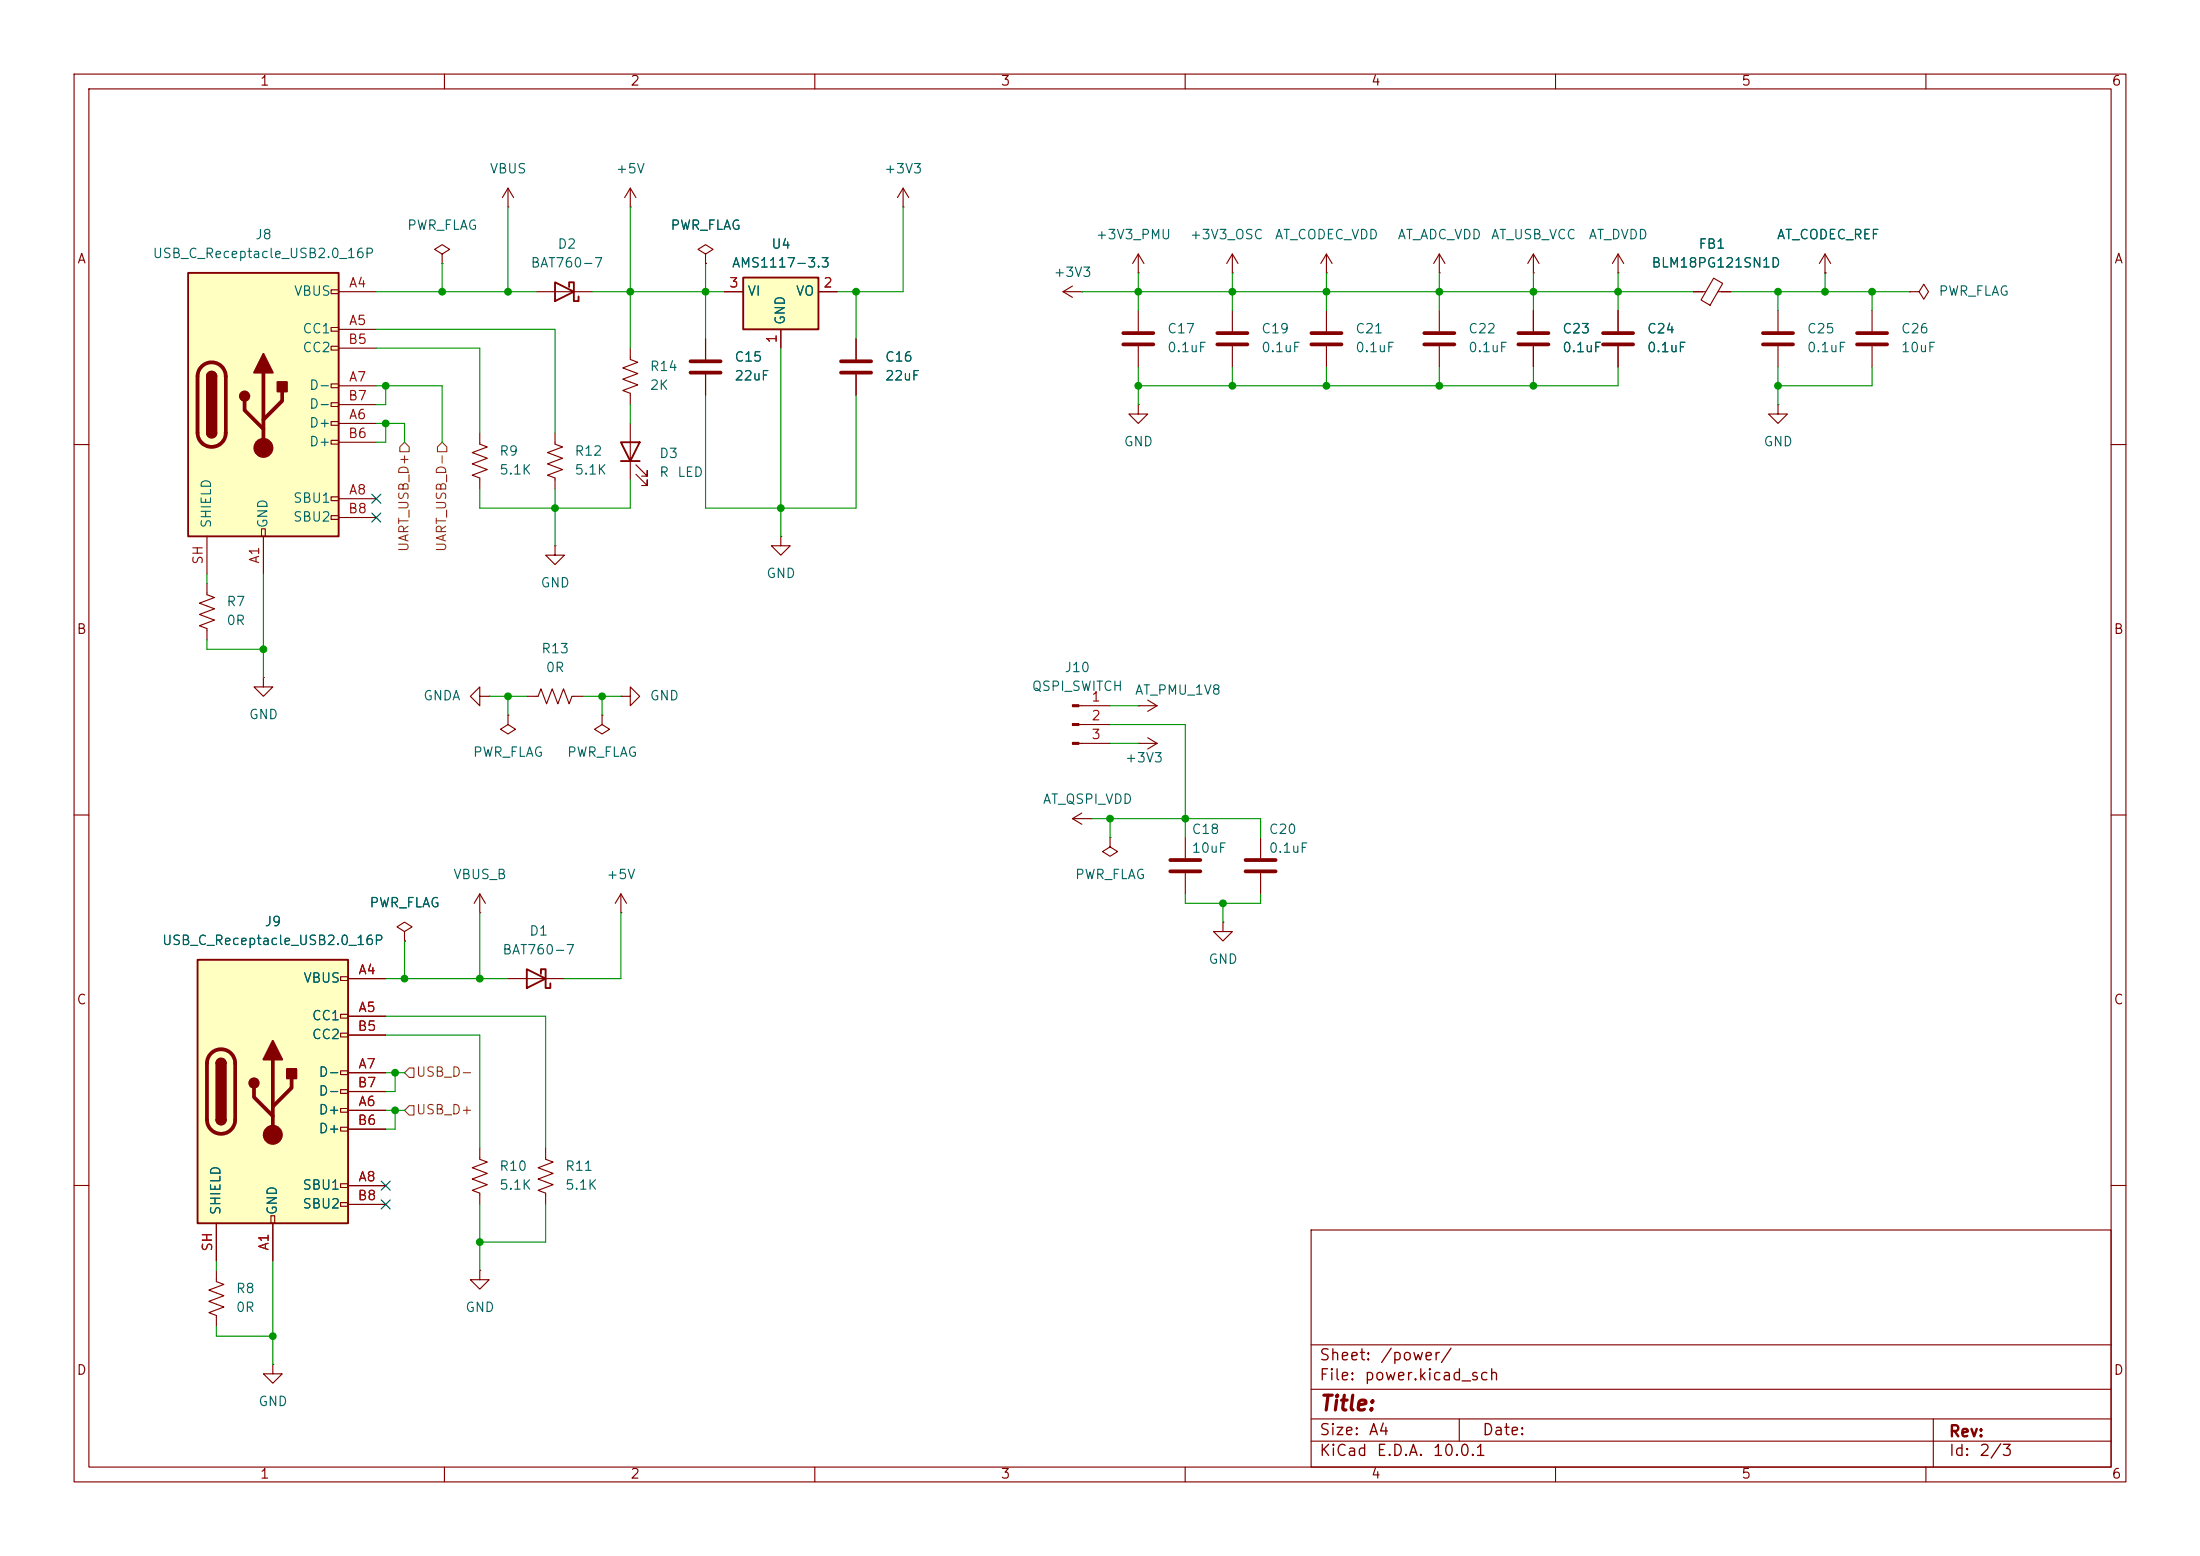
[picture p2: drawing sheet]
<svg xmlns="http://www.w3.org/2000/svg" width="297mm" height="210mm" viewBox="0 0 297 210" stroke-linecap="round" stroke-linejoin="round" font-family="sans-serif">
<g fill="none" stroke="#840000" stroke-width=".15">
<path d="M10 10h277v190h-277zM12 12h273v186h-273zM60 10v2M110 10v2M160 10v2M210 10v2M260 10v2M121.9 27.9h.1M121.9 25.4l-.7 1.3M121.9 25.4l.8 1.3M121.9 25.4v2.5M166.4 36.8h.1"/>
<path d="M166.4 34.3l-.8 1.3M166.4 34.3l.7 1.3M166.4 34.3v2.5M179.1 36.8h.1M179.1 34.3v2.5M179.1 34.3l-.8 1.3M179.1 34.3l.7 1.3M115.6 45.7v2.8M115.6 50.5v2.8M153.7 41.9v2.8M153.7 46.7v2.8M166.4 41.9v2.8"/>
<path d="M166.4 46.7v2.8M179.1 41.9v2.8M179.1 46.7v2.8M10 60h2M27.9 78.7v1.6l1.1 .3-2.1 .8 2.1 .8-2.1 .7 2.1 .8-2.1 .8 1 .3v1.6M285 60h2M35.6 91.4v1.3h1.2l-1.2 1.3-1.3-1.3h1.3M35.6 91.4h.1M64.8 94v-1.3l-1.3 1.3 1.3 1.3v-1.3h1.2M66 94h.1M68.6 96.5v1.3l1 .6-1 .7-1-.7 1-.6M68.6 96.5h.1"/>
<path d="M71.1 94h1.5l.4-1 .8 2 .7-2 .8 2 .8-2 .7 2 .4-1h1.5M145.6 95.3h4.3M145.6 97.8h4.3M153.7 95.3h.1M153.7 95.3h2.5M154.9 94.5l1.3 .8M156.2 95.3l-1.3 .7M10 110h2M145.6 100.3h4.3M285 110h2M54.6 125.7l1-.6-1-.6-1 .6 1 .6v1.3M54.6 127h.1"/>
<path d="M68.6 132.1h7.6M165.1 124.5v1.2h1.3l-1.3 1.3-1.3-1.3h1.3M165.1 124.5h.1M64.8 154.9v1.6l1 .3-2 .8 2 .8-2 .7 2 .8-2 .8 1 .3v1.6M73.7 154.9v1.6l1 .3-2.1 .8 2.1 .8-2.1 .7 2.1 .8-2.1 .8 1.1 .3v1.6M10 160h2M64.8 171.5v1.2h1.2l-1.2 1.3-1.3-1.3h1.3M64.8 171.5h.1M177 166h108v32h-108zM285 160h2M60 198v2M110 198v2"/>
<path d="M160 198v2M177 194.5h108M177 191.5h108M177 187.5h108M177 181.5h108M197 191.5v3M210 198v2M260 198v2M261 191.5v6.5"/>
</g>
<path d="M71.1 130.8l2.6 1.3-2.6 1.3zM73 131.4v-.6h.7v2.6h.6v-.7" fill="none" stroke="#840000" stroke-width=".25"/>
<path d="M113.5 48.8h4.1M113.5 50.3h4.1M151.6 45h4.1M151.6 46.5h4.1M164.3 45h4.1M164.3 46.5h4.1M177 45h4.1M177 46.5h4.1" fill="none" stroke="#840000" stroke-width=".51"/>
<g fill="#840000" stroke="#840000" stroke-width=".15">
<path d="M144.8 95.1h.8v.3h-.8z"/>
<path d="M144.8 97.7h.8v.2h-.8z"/>
<path d="M144.8 100.2h.8v.3h-.8z"/>
</g>
<path d="M26.7 129.5h20.3v35.6h-20.3z" fill="#ffffc2"/>
<g fill="none" stroke="#840000" stroke-width=".15">
<path d="M143.5 39.4l1.3 .7M143.5 39.4h2.5M144.8 38.6l-1.3 .8M146 39.4h.1M74.9 73.7v1.2h1.3l-1.3 1.3-1.2-1.3h1.2M74.9 73.7h.1M149.9 113v1.3l1 .6-1 .7-1.1-.7 1.1-.6M149.9 113h.1M46 131.8h1v.5h-1zM46 136.9h1v.5h-1zM46 139.4h1v.6h-1zM47 132.1h5.1"/>
<path d="M47 137.2h5.1M47 139.7h5.1M46 144.5h1v.5h-1zM46 147.1h1v.5h-1zM46 149.6h1v.5h-1zM46 152.1h1v.6h-1zM46 159.8h1v.5h-1zM47 149.9h5.1M47 144.8h5.1M47 152.4h5.1M47 147.3h5.1M29.2 165.1v5.1"/>
<path d="M36.6 164.1h.5v1h-.5zM36.8 165.1v5.1M46 162.3h1v.5h-1zM47 160h5.1M47 162.6h5.1"/>
</g>
<path d="M26.7 129.5h20.3v35.6h-20.3zM29.2 143.5a.64 .64 0 0 1 .6-.6 .64 .64 0 0 1 .7 .6M29.2 151.1a.64 .64 0 0 0 .6 .7 .64 .64 0 0 0 .7-.7" fill="none" stroke="#840000" stroke-width=".25"/>
<path d="M28.5 142.2a1.9 1.9 0 0 1 2.1-.4 1.9 1.9 0 0 1 1.1 1.7v7.6a1.91 1.91 0 0 1-1.9 1.9 1.91 1.91 0 0 1-1.9-1.9v-7.6a1.9 1.9 0 0 1 .6-1.3zM34.3 146.8v1.3l2.5 2.5M36.8 143v10.2M39.4 145.5v1.3l-2.6 2.6" fill="none" stroke="#840000" stroke-width=".51"/>
<g fill="#840000" stroke="#840000" stroke-width=".25">
<path d="M29.2 143.5h1.3v7.6h-1.3z"/>
<path d="M29.4 143.1a.64 .64 0 0 1 .7-.2 .64 .64 0 0 1 .4 .6h-1.3z"/>
<path d="M29.2 151.1h1.3a.64 .64 0 0 1-.7 .7 .64 .64 0 0 1-.6-.7z"/>
<path d="M36.8 140.5l1.3 2.5h-2.5z"/>
<path d="M38.7 144.3h1.3v1.2h-1.3z"/>
<circle cx="34.3" cy="146.2" r=".63"/>
</g>
<circle cx="36.8" cy="153.2" r="1.27" fill="#840000" stroke="#840000" stroke-width=".15"/>
<path d="M25.4 36.8h20.3v35.6h-20.3z" fill="#ffffc2"/>
<g fill="none" stroke="#840000" stroke-width=".15">
<path d="M44.7 39.1h1v.5h-1zM45.7 39.4h5.1M59.7 34.3l1-.6-1-.7-1 .7 1 .6v1.3M59.7 35.6h.1M68.6 27.9h.1M68.6 25.4l-.8 1.3M68.6 25.4l.7 1.3M68.6 25.4v2.5M153.7 36.8h.1M153.7 34.3l-.8 1.3M153.7 34.3l.7 1.3M153.7 34.3v2.5"/>
<path d="M194.3 36.8h.1M194.3 34.3v2.5M194.3 34.3l-.8 1.3M194.3 34.3l.8 1.3M207 36.8h.1M207 34.3v2.5M207 34.3l-.8 1.3M207 34.3l.8 1.3M218.4 36.8h.1M218.4 34.3l-.7 1.3M218.4 34.3l.8 1.3M218.4 34.3v2.5"/>
<path d="M228.6 39.4h1.7M231.3 37.5l1.3 .8-1.7 2.9-1.3-.7zM231.9 39.4h1.8M246.4 36.8h.1M246.4 34.3l-.8 1.3M246.4 34.3l.7 1.3M246.4 34.3v2.5M257.8 39.4h1.3l.6-1 .6 1-.6 1-.6-1M257.8 39.4h.1M44.7 44.2h1v.5h-1zM44.7 46.7h1v.5h-1zM44.7 51.8h1v.5h-1z"/>
<path d="M44.7 54.4h1v.5h-1zM44.7 56.9h1v.5h-1zM44.7 59.4h1v.5h-1zM45.7 44.5h5.1M45.7 57.2h5.1M45.7 52.1h5.1M45.7 47h5.1M45.7 59.7h5.1M45.7 54.6h5.1M64.8 58.4v1.5l1 .4-2 .8 2 .7-2 .8 2 .8-2 .7 1 .4v1.5M74.9 58.4v1.5l1 .4-2 .8 2 .7-2 .8 2 .8-2 .7 1 .4v1.5M85.1 47v1.5l1 .4-2 .8 2 .7-2 .8 2 .7-2 .8 1 .4v1.5"/>
<path d="M85.1 57.2v7.6M95.2 45.7v2.8M95.2 50.5v2.8M194.3 41.9v2.8M194.3 46.7v2.8M207 41.9v2.8M207 46.7v2.8M218.4 41.9v2.8M218.4 46.7v2.8M240 54.6v1.3h1.3l-1.3 1.3-1.2-1.3h1.2M240 54.6h.1M240 41.9v2.8"/>
<path d="M240 46.7v2.8M252.7 41.9v2.8M252.7 46.7v2.8M27.9 72.4v5.1M35.3 71.4h.5v1h-.5zM35.6 72.4v5.1M44.7 67.1h1v.5h-1zM44.7 69.6h1v.5h-1zM45.7 67.3h5.1M45.7 69.9h5.1M85.9 64l1.5 1.5v-.7v.7h-.8M85.9 62.7l1.5 1.6v-.8v.8h-.8"/>
<path d="M105.4 72.4v1.3h1.3l-1.3 1.2-1.3-1.2h1.3M105.4 72.4h.1M81.3 96.5v1.3l1 .6-1 .7-1-.7 1-.6M81.3 96.5h.1M83.8 94h1.3v-1.3l1.3 1.3-1.3 1.3v-1.3M83.8 94h.1M144.8 110.5l1.2 .8M144.8 110.5h2.5M146 109.7l-1.2 .8M147.3 110.5h.1M64.8 123.2h.1M64.8 120.7l-.8 1.2"/>
<path d="M64.8 120.7l.7 1.2M64.8 120.7v2.5M83.8 123.2h.1M83.8 120.7l-.7 1.2M83.8 120.7l.8 1.2M83.8 120.7v2.5M29.2 171.5v1.5l1 .4-2 .7 2 .8-2 .7 2 .8-2 .8 1 .3v1.6M36.8 184.2v1.2h1.3l-1.3 1.3-1.2-1.3h1.2M36.8 184.2h.1"/>
</g>
<path d="M25.4 36.8h20.3v35.6h-20.3zM27.9 50.8a.64 .64 0 0 1 .7-.6 .64 .64 0 0 1 .6 .6M27.9 58.4a.64 .64 0 0 0 .7 .7 .64 .64 0 0 0 .6-.7M83.8 59.7h2.6l-1.3 2.5zM83.8 62.2h2.6" fill="none" stroke="#840000" stroke-width=".25"/>
<g fill="none" stroke="#840000" stroke-width=".51">
<path d="M27.2 49.5a1.9 1.9 0 0 1 2.1-.5 1.9 1.9 0 0 1 1.2 1.8v7.6a1.91 1.91 0 0 1-1.9 1.9 1.91 1.91 0 0 1-1.9-1.9v-7.6a1.9 1.9 0 0 1 .5-1.3zM33 54.1v1.3l2.6 2.5M35.6 50.3v10.2M38.1 52.8v1.3l-2.5 2.5M93.2 48.8h4.1M93.2 50.3h4.1M192.3 45h4M192.3 46.5h4M205 45h4M205 46.5h4M216.4 45h4.1M216.4 46.5h4.1"/>
<path d="M238 45h4.1M238 46.5h4.1M250.7 45h4.1M250.7 46.5h4.1"/>
</g>
<g fill="#840000" stroke="#840000" stroke-width=".25">
<path d="M27.9 50.8h1.3v7.6h-1.3z"/>
<path d="M28.1 50.4a.64 .64 0 0 1 .7-.2 .64 .64 0 0 1 .4 .6h-1.3z"/>
<path d="M27.9 58.4h1.3a.64 .64 0 0 1-.6 .7 .64 .64 0 0 1-.7-.7z"/>
<path d="M35.6 47.8l1.2 2.5h-2.5z"/>
<path d="M37.5 51.6h1.2v1.2h-1.2z"/>
<circle cx="33" cy="53.5" r=".63"/>
</g>
<circle cx="35.6" cy="60.5" r="1.27" fill="#840000" stroke="#840000" stroke-width=".15"/>
<path d="M100.3 37.5h10.2v7h-10.2z" fill="#ffffc2"/>
<path d="M74.9 38.1l2.6 1.3-2.6 1.2zM76.8 38.7v-.6h.7v2.5h.6v-.6M100.3 37.5h10.2v7h-10.2z" fill="none" stroke="#840000" stroke-width=".25"/>
<g fill="none" stroke="#840000" stroke-width=".15">
<path d="M72.4 39.4h7.6M85.1 27.9h.1M85.1 25.4l-.8 1.3M85.1 25.4l.8 1.3M85.1 25.4v2.5M95.2 34.3l1.1-.6-1.1-.7-1 .7 1 .6v1.3M95.2 35.6h.1M97.8 39.4h2.5M110.5 39.4h2.5M228.6 39.4h1.3M232.4 39.4h1.3M246.4 36.8h.1"/>
<path d="M95.2 45.7v2.8M95.2 50.5v2.8M105.4 44.5v2.5M115.6 45.7v2.8M115.6 50.5v2.8M153.7 54.6v1.3h1.2l-1.2 1.3-1.3-1.3h1.3M153.7 54.6h.1M207 41.9v2.8M207 46.7v2.8M218.4 41.9v2.8M218.4 46.7v2.8M154.9 99.6l1.3 .7"/>
<path d="M153.7 100.3h.1M153.7 100.3h2.5M156.2 100.3l-1.3 .8M160 113v2.8M160 117.9v2.8M170.2 113v2.8M170.2 117.9v2.8M47 132.1h5.1M47 137.2h5.1M47 139.7h5.1M54.6 127h.1M47 149.9h5.1"/>
<path d="M47 144.8h5.1M47 152.4h5.1M47 147.3h5.1M29.2 165.1v5.1M36.8 165.1v5.1M47 160h5.1M47 162.6h5.1"/>
</g>
<path d="M158 116.1h4.1M158 117.6h4.1M168.1 116.1h4.1M168.1 117.6h4.1" fill="none" stroke="#840000" stroke-width=".51"/>
<path d="M54.6 59.7l.6 .6v.7h-1.2v-.7zM59.7 59.7l.6 .6v.7h-1.2v-.7zM55.2 144.1h.7v1.3h-.7l-.6-.6zM55.2 149.2h.7v1.3h-.7l-.6-.6z" fill="none" stroke="#725600" stroke-width=".15"/>
<g fill="none" stroke="#009600" stroke-width=".15">
<path d="M50.8 39.4h21.6M59.7 35.6v3.8M68.6 27.9v11.5M80 39.4h17.8M85.1 27.9v19.1M95.2 35.6v10.1M115.6 39.4v6.3M121.9 27.9v11.5h-8.9M146 39.4h82.6M153.7 36.8v5.1M166.4 36.8v5.1M179.1 36.8v5.1"/>
<path d="M194.3 36.8v5.1M207 36.8v5.1M218.4 36.8v5.1M233.7 39.4h24.1M240 39.4v2.5M246.4 36.8v2.6M252.7 39.4v2.5M50.8 47h14v11.4M50.8 44.5h24.1v13.9M50.8 57.2h3.8v2.5M50.8 52.1h8.9v7.6M52.1 57.2v2.5h-1.3"/>
<path d="M52.1 52.1v2.5h-1.3M85.1 54.6v2.6M95.2 53.3v15.3h20.4v-15.3M105.4 47v25.4M153.7 49.5v5.1M166.4 49.5v2.6M179.1 49.5v2.6M194.3 49.5v2.6M207 49.5v2.6M218.4 49.5v2.6h-64.7M240 49.5v5.1M252.7 49.5v2.6h-12.7"/>
<path d="M27.9 77.5v1.2M35.6 77.5v13.9M74.9 66v7.7M85.1 64.8v3.8h-20.3v-2.6M27.9 86.4v1.2h7.7M66 94h5.1M68.6 94v2.5M78.7 94h5.1M81.3 94v2.5M149.9 97.8h10.1v15.2M149.9 95.3h3.8M147.3 110.5h22.9v2.5"/>
<path d="M149.9 100.3h3.8M149.9 110.5v2.5M52.1 132.1h16.5M52.1 139.7h12.7v15.2M52.1 137.2h21.6v17.7M54.6 127v5.1M64.8 123.2v8.9M83.8 123.2v8.9h-7.6M160 120.7v1.2h10.2v-1.2M165.1 121.9v2.6M52.1 149.9h2.5M52.1 144.8h2.5"/>
<path d="M53.3 149.9v2.5h-1.2M53.3 144.8v2.5h-1.2M29.2 170.2v1.3M29.2 179.1v1.2h7.6M36.8 170.2v14M64.8 162.6v8.9M73.7 162.6v5h-8.9"/>
</g>
<path d="M50.2 69.2l1.2 1.3M50.2 66.7l1.2 1.2M51.4 69.2l-1.2 1.3M51.4 66.7l-1.2 1.2M51.5 159.4l1.2 1.2M52.7 159.4l-1.2 1.2M51.5 162l1.2 1.2M52.7 162l-1.2 1.2" fill="none" stroke="#000084" stroke-width=".15"/>
<g fill="#009600" stroke="#009600" stroke-width=".14">
<circle cx="115.6" cy="39.4" r=".46"/>
<circle cx="194.3" cy="39.4" r=".46"/>
<circle cx="166.4" cy="39.4" r=".46"/>
<circle cx="179.1" cy="39.4" r=".46"/>
<circle cx="153.7" cy="39.4" r=".46"/>
<circle cx="36.8" cy="180.3" r=".46"/>
<circle cx="64.8" cy="132.1" r=".46"/>
<circle cx="54.6" cy="132.1" r=".46"/>
<circle cx="53.3" cy="144.8" r=".46"/>
<circle cx="53.3" cy="149.9" r=".46"/>
<circle cx="64.8" cy="167.6" r=".46"/>
<circle cx="68.6" cy="94" r=".46"/>
<circle cx="74.9" cy="68.6" r=".46"/>
<circle cx="52.1" cy="57.2" r=".46"/>
<circle cx="52.1" cy="52.1" r=".46"/>
<circle cx="35.6" cy="87.6" r=".46"/>
<circle cx="81.3" cy="94" r=".46"/>
<circle cx="207" cy="52.1" r=".46"/>
<circle cx="194.3" cy="52.1" r=".46"/>
<circle cx="218.4" cy="39.4" r=".46"/>
<circle cx="240" cy="39.4" r=".46"/>
<circle cx="246.4" cy="39.4" r=".46"/>
<circle cx="240" cy="52.1" r=".46"/>
<circle cx="207" cy="39.4" r=".46"/>
<circle cx="252.7" cy="39.4" r=".46"/>
<circle cx="59.7" cy="39.4" r=".46"/>
<circle cx="105.4" cy="68.6" r=".46"/>
<circle cx="85.1" cy="39.4" r=".46"/>
<circle cx="68.6" cy="39.4" r=".46"/>
<circle cx="95.2" cy="39.4" r=".46"/>
<circle cx="179.1" cy="52.1" r=".46"/>
<circle cx="153.7" cy="52.1" r=".46"/>
<circle cx="166.4" cy="52.1" r=".46"/>
<circle cx="160" cy="110.5" r=".46"/>
<circle cx="165.1" cy="121.9" r=".46"/>
<circle cx="149.9" cy="110.5" r=".46"/>
</g>
<text font-size="2" fill="#840000" x="178" y="190.9">Title:</text>
<g font-size="1.5" fill="#840000">
<text x="178" y="184">Sheet:</text>
<text x="186.2" y="184">/power/</text>
<text x="178" y="186.7">File:</text>
<text x="184.1" y="186.7">power.kicad_sch</text>
<text x="178" y="196.9">KiCad</text>
<text x="178" y="194.1">Size:</text>
<text x="184.7" y="194.1">A4</text>
<text x="185.7" y="196.9">E.D.A.</text>
<text x="193.3" y="196.9">10.0.1</text>
<text x="200" y="194.1">Date:</text>
<text x="263" y="194.3">Rev:</text>
<text x="263" y="196.9">Id:</text>
<text x="267.1" y="196.9">2/3</text>
</g>
<g font-size="1.3" fill="#840000">
<text x="35" y="11.9">1</text>
<text x="85" y="11.9">2</text>
<text x="135" y="11.9">3</text>
<text x="185" y="11.9">4</text>
<text x="235" y="11.9">5</text>
<text x="285" y="11.9">6</text>
<text x="10.3" y="35.9">A</text>
<text x="285.3" y="35.9">A</text>
<text x="10.3" y="85.9">B</text>
<text x="285.3" y="85.9">B</text>
<text x="10.3" y="135.9">C</text>
<text x="285.3" y="135.9">C</text>
<text x="10.3" y="185.9">D</text>
<text x="285.3" y="185.9">D</text>
<text x="35" y="199.9">1</text>
<text x="85" y="199.9">2</text>
<text x="135" y="199.9">3</text>
<text x="185" y="199.9">4</text>
<text x="235" y="199.9">5</text>
<text x="285" y="199.9">6</text>
</g>
<g font-size="1.3" fill="#006464">
<text x="66" y="23.7">VBUS</text>
<text x="83.1" y="23.7">+5V</text>
<text x="119.3" y="23.7">+3V3</text>
<text x="20.5" y="35.2">USB_C_Receptacle_USB2.0_16P</text>
<text x="34.4" y="32.6">J8</text>
<text x="54.9" y="31.3">PWR_FLAG</text>
<text x="75.2" y="33.9">D2</text>
<text x="90.4" y="31.3">PWR_FLAG</text>
<text x="104" y="33.9">U4</text>
<text x="147.8" y="32.6">+3V3_PMU</text>
<text x="160.5" y="32.6">+3V3_OSC</text>
<text x="172" y="32.6">AT_CODEC_VDD</text>
<text x="188.6" y="32.6">AT_ADC_VDD</text>
<text x="201.2" y="32.6">AT_USB_VCC</text>
<text x="214.4" y="32.6">AT_DVDD</text>
<text x="229.2" y="33.9">FB1</text>
<text x="239.8" y="32.6">AT_CODEC_REF</text>
<text x="39.6" y="40.2">VBUS</text>
<text x="71.5" y="36.4">BAT760-7</text>
<text x="98.7" y="36.4">AMS1117-3.3</text>
<text x="100.8" y="40.2">VI</text>
<text x="107.4" y="40.2">VO</text>
<text x="142.1" y="37.7">+3V3</text>
<text x="222.9" y="36.4">BLM18PG121SN1D</text>
<text x="261.6" y="40.2">PWR_FLAG</text>
<text x="40.8" y="45.3">CC1</text>
<text x="40.8" y="47.9">CC2</text>
<text x="106.3" y="43.9" transform="rotate(-90 106.3 43.9)">GND</text>
<text x="157.5" y="45.3">C17</text>
<text x="157.5" y="47.9">0.1uF</text>
<text x="170.2" y="45.3">C19</text>
<text x="170.2" y="47.9">0.1uF</text>
<text x="182.9" y="45.3">C21</text>
<text x="182.9" y="47.9">0.1uF</text>
<text x="198.1" y="45.3">C22</text>
<text x="198.1" y="47.9">0.1uF</text>
<text x="210.8" y="45.3">C23</text>
<text x="210.8" y="47.9">0.1uF</text>
<text x="222.3" y="45.3">C24</text>
<text x="222.3" y="47.9">0.1uF</text>
<text x="243.8" y="45.3">C25</text>
<text x="243.8" y="47.9">0.1uF</text>
<text x="256.5" y="45.3">C26</text>
<text x="256.5" y="47.9">10uF</text>
<text x="41.7" y="52.9">D-</text>
<text x="87.6" y="52.9">2K</text>
<text x="87.6" y="50.4">R14</text>
<text x="99.1" y="49.1">C15</text>
<text x="99.1" y="51.7">22uF</text>
<text x="119.4" y="49.1">C16</text>
<text x="119.4" y="51.7">22uF</text>
<text x="41.7" y="58">D+</text>
<text x="41.7" y="55.5">D-</text>
<text x="41.7" y="60.6">D+</text>
<text x="67.3" y="61.8">R9</text>
<text x="67.3" y="64.4">5.1K</text>
<text x="77.5" y="61.8">R12</text>
<text x="77.5" y="64.4">5.1K</text>
<text x="88.9" y="62.1">D3</text>
<text x="88.9" y="64.7">R</text>
<text x="91.4" y="64.7">LED</text>
<text x="151.6" y="60.6">GND</text>
<text x="238" y="60.6">GND</text>
<text x="28.8" y="71.4" transform="rotate(-90 28.8 71.4)">SHIELD</text>
<text x="36.4" y="71.4" transform="rotate(-90 36.4 71.4)">GND</text>
<text x="39.5" y="68.2">SBU1</text>
<text x="39.5" y="70.7">SBU2</text>
<text x="30.5" y="82.1">R7</text>
<text x="72.9" y="79.6">GND</text>
<text x="103.4" y="78.3">GND</text>
<text x="30.5" y="84.7">0R</text>
<text x="73" y="88.5">R13</text>
<text x="57.1" y="94.8">GNDA</text>
<text x="73.6" y="91">0R</text>
<text x="87.6" y="94.8">GND</text>
<text x="139.2" y="93.6">QSPI_SWITCH</text>
<text x="143.6" y="91">J10</text>
<text x="153.1" y="94.1">AT_PMU_1V8</text>
<text x="33.5" y="97.4">GND</text>
<text x="63.8" y="102.5">PWR_FLAG</text>
<text x="76.5" y="102.5">PWR_FLAG</text>
<text x="151.8" y="103.2">+3V3</text>
<text x="140.7" y="108.8">AT_QSPI_VDD</text>
<text x="160.8" y="112.9">C18</text>
<text x="171.2" y="112.9">C20</text>
<text x="61.1" y="119">VBUS_B</text>
<text x="81.8" y="119">+5V</text>
<text x="145" y="119">PWR_FLAG</text>
<text x="160.8" y="115.4">10uF</text>
<text x="171.2" y="115.4">0.1uF</text>
<text x="35.6" y="125.3">J9</text>
<text x="49.8" y="122.8">PWR_FLAG</text>
<text x="21.8" y="127.9">USB_C_Receptacle_USB2.0_16P</text>
<text x="67.7" y="129.1">BAT760-7</text>
<text x="71.4" y="126.6">D1</text>
<text x="163.1" y="130.4">GND</text>
<text x="40.9" y="132.9">VBUS</text>
<text x="42" y="138">CC1</text>
<text x="42" y="140.6">CC2</text>
<text x="42.9" y="145.6">D-</text>
<text x="42.9" y="148.2">D-</text>
<text x="42.9" y="150.7">D+</text>
<text x="42.9" y="153.3">D+</text>
<text x="40.8" y="160.9">SBU1</text>
<text x="67.3" y="158.3">R10</text>
<text x="67.3" y="160.9">5.1K</text>
<text x="76.2" y="158.3">R11</text>
<text x="76.2" y="160.9">5.1K</text>
<text x="30.1" y="164.1" transform="rotate(-90 30.1 164.1)">SHIELD</text>
<text x="37.7" y="164.1" transform="rotate(-90 37.7 164.1)">GND</text>
<text x="40.8" y="163.4">SBU2</text>
<text x="31.8" y="174.9">R8</text>
<text x="31.8" y="177.4">0R</text>
<text x="62.7" y="177.4">GND</text>
<text x="34.8" y="190.1">GND</text>
</g>
<g font-size="1.3" fill="#a90000">
<text x="47" y="39.1">A4</text>
<text x="98.4" y="39.1">3</text>
<text x="111.1" y="39.1">2</text>
<text x="46.9" y="46.7">B5</text>
<text x="47" y="44.2">A5</text>
<text x="105.2" y="46.4" transform="rotate(-90 105.2 46.4)">1</text>
<text x="47" y="51.8">A7</text>
<text x="46.9" y="59.4">B6</text>
<text x="46.9" y="54.4">B7</text>
<text x="47" y="56.9">A6</text>
<text x="46.9" y="69.6">B8</text>
<text x="47" y="67.1">A8</text>
<text x="27.7" y="76.3" transform="rotate(-90 27.7 76.3)">SH</text>
<text x="35.3" y="76.2" transform="rotate(-90 35.3 76.2)">A1</text>
<text x="147.2" y="95">1</text>
<text x="147.2" y="97.5">2</text>
<text x="147.2" y="100.1">3</text>
<text x="48.3" y="131.8">A4</text>
<text x="48.3" y="136.9">A5</text>
<text x="48.2" y="139.4">B5</text>
<text x="48.2" y="147.1">B7</text>
<text x="48.3" y="149.6">A6</text>
<text x="48.3" y="144.5">A7</text>
<text x="48.2" y="152.1">B6</text>
<text x="48.3" y="159.8">A8</text>
<text x="48.2" y="162.3">B8</text>
<text x="29" y="169" transform="rotate(-90 29 169)">SH</text>
<text x="36.6" y="168.9" transform="rotate(-90 36.6 168.9)">A1</text>
</g>
<g font-size="1.3" fill="#725600">
<text x="55.5" y="74.6" transform="rotate(-90 55.5 74.6)">UART_USB_D+</text>
<text x="60.6" y="74.6" transform="rotate(-90 60.6 74.6)">UART_USB_D-</text>
<text x="56.1" y="145.6">USB_D-</text>
<text x="56.1" y="150.7">USB_D+</text>
</g>
</svg>
